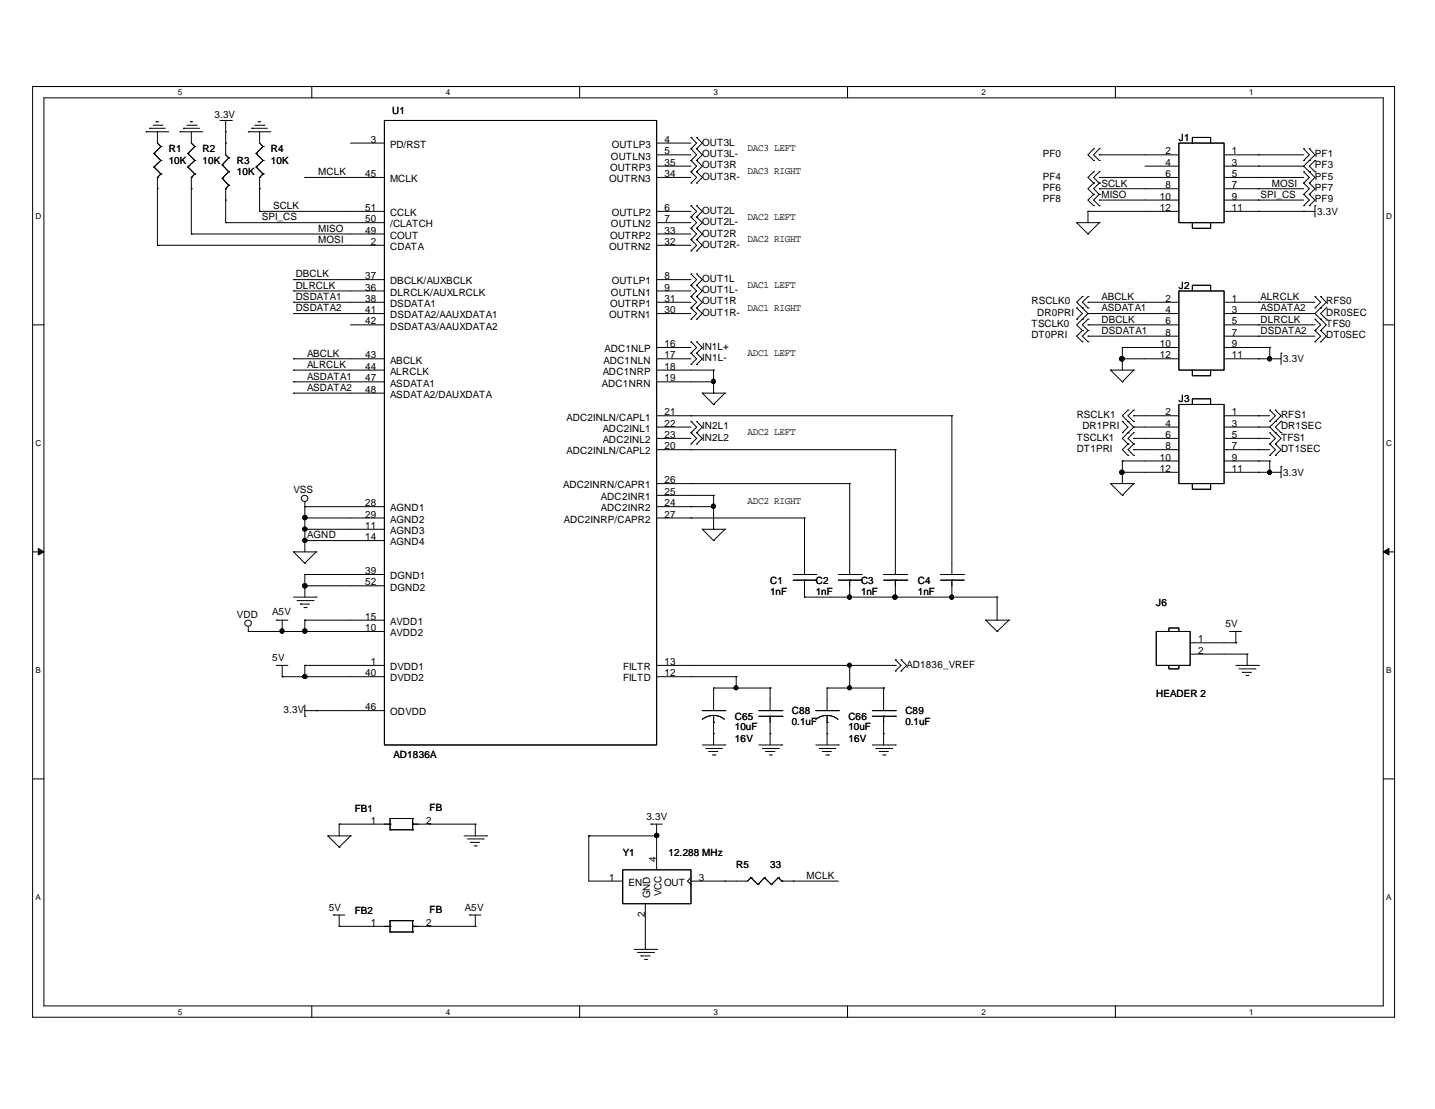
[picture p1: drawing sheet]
<svg xmlns="http://www.w3.org/2000/svg" width="279mm" height="216mm" viewBox="0 0 279 216" stroke-linecap="round" stroke-linejoin="round" font-family="sans-serif">
<g fill="none" stroke="#000" stroke-width=".19">
<path d="M6.3 16.8h265.2v181.2h-265.2zM8.6 19h260.7v176.8h-260.7zM60.7 16.8v2.2M112.9 16.8v2.2M165 16.8v2.2M217.2 16.8v2.2M28.4 25.7h.1M28.4 25.7h4.5M29.1 25h.1M29.1 25h3.1M29.8 24.4h1.7M30 29.9h.1"/>
<path d="M30 32.5h.1M30 29.9l1.3 1.3M30 32.5l1.3 1.4M30.4 23.7h.1M30.4 23.7h.5M30.6 36.7h.1M30.6 34.5h.1M30.6 25.7v2.2l.7 .6M30.6 34.5v13.3M31.3 28.5h.1M31.3 31.2h.1M31.3 33.9h.1"/>
<path d="M31.3 28.5l-1.3 1.4M31.3 31.2l-1.3 1.3M31.3 33.9l-.7 .6M31.5 24.4h.1M35.1 25.7h.1M35.1 25.7h4.4M35.7 25h.1M35.7 25h3.2M36.4 24.4h1.8M36.6 29.9h.1M36.6 32.5h.1M36.6 29.9l1.3 1.3"/>
<path d="M36.6 32.5l1.3 1.4M37.1 23.7h.1M37.1 23.7h.4M37.3 36.7h.1M37.3 34.5h.1M37.3 25.7v2.2l.6 .6M37.3 34.5v11.1M37.9 28.5h.1M37.9 31.2h.1M37.9 33.9h.1M37.9 28.5l-1.3 1.4M37.9 31.2l-1.3 1.3"/>
<path d="M37.9 33.9l-.6 .6M38.2 24.4h.1M42.8 23.5h2.2M43.3 32.1h.1M43.3 34.7h.1M43.3 32.1l1.2 1.3M43.3 34.7l1.2 1.4M43.9 38.9h.1M43.9 27.9h.1M43.9 25.7h.1M43.9 36.7h.1M43.9 23.5v6.6l.6 .6"/>
<path d="M43.9 36.7v6.6M44.5 30.7h.1M44.5 33.4h.1M44.5 36.1h.1M44.5 30.7l-1.2 1.4M44.5 33.4l-1.2 1.3M44.5 36.1l-.6 .6M45 23.5h.1M48.3 25.7h.1M48.3 25.7h4.4M49 25h.1M49 25h3.1"/>
<path d="M49.6 24.4h1.8M49.9 29.9h.1M49.9 32.5h.1M49.9 29.9l1.3 1.3M49.9 32.5l1.3 1.4M50.3 23.7h.1M50.3 23.7h.5M50.5 36.7h.1M50.5 34.5h.1M50.5 25.7v2.2l.7 .6M50.5 34.5v6.6M51.2 28.5h.1"/>
<path d="M51.2 31.2h.1M51.2 33.9h.1M51.2 28.5l-1.3 1.4M51.2 31.2l-1.3 1.3M51.2 33.9l-.7 .6M51.4 24.4h.1M59.4 34.5h.1M59.4 34.5h15.4M68.2 27.9h6.6M74.8 23.5h53v121.5h-53zM127.8 30.1h6.7M127.8 32.3h6.7"/>
<path d="M127.8 34.5h6.7M127.8 27.9h6.7M134.5 29h.1M134.5 26.8h.1M134.5 31.2h.1M134.5 33.4h.1M134.5 35.6h.1M134.5 26.8l1.1 1.1-1.1 1.1M134.5 29l1.1 1.1-1.1 1.1M134.5 31.2l1.1 1.1-1.1 1.1M134.5 33.4l1.1 1.1-1.1 1.1M135.6 29h.1"/>
<path d="M135.6 26.8h.1M135.6 31.2h.1M135.6 33.4h.1M135.6 35.6h.1M135.6 26.8l1.1 1.1-1.1 1.1M135.6 29l1.1 1.1-1.1 1.1M135.6 31.2l1.1 1.1-1.1 1.1M135.6 33.4l1.1 1.1-1.1 1.1M212.9 29h.1M212.9 31.2h.1M212.9 35.6h.1M212.9 37.8h.1"/>
<path d="M212.9 33.4h.1M212.9 29l-1.1 1.1 1.1 1.1M212.9 35.6l-1.1 1.1 1.1 1.1M212.9 33.4l-1.1 1.1 1.1 1.1M212.9 37.8l-1.1 1.1 1.1 1.1M214 30.1h.1M214 34.5h.1M214 36.7h.1M214 38.9h.1M214 29h.1M214 31.2h.1M214 35.6h.1"/>
<path d="M214 37.8h.1M214 33.4h.1M214 30.1h15.5M214 34.5h15.5M214 36.7h15.5M214 38.9h15.5M214 29l-1.1 1.1 1.1 1.1M214 35.6l-1.1 1.1 1.1 1.1M214 33.4l-1.1 1.1 1.1 1.1M214 37.8l-1.1 1.1 1.1 1.1M222.9 32.3h6.6M229.5 27.9h8.8v15.4h-8.8z"/>
<path d="M232.2 27.9v-1.1h3.5v1.1M238.3 30.1h15.5M238.3 32.3h15.5M238.3 34.5h15.5M238.3 36.7h15.5M238.3 38.9h15.5M245 30.1h.1M245 32.3h.1M245 34.5h.1M245 36.7h.1M245 38.9h.1M253.8 37.8h.1"/>
<path d="M253.8 35.6h.1M253.8 33.4h.1M253.8 31.2h.1M253.8 29h.1M253.8 32.3l2.2 2.2-1.1 1.1M253.8 35.6l1.1 1.1-1.1 1.1M253.8 33.4l1.1 1.1-1.1 1.1M253.8 29l1.1 1.1-1.1 1.1M253.8 37.8l1.1 1.1-1.1 1.1M254.9 31.2h.1M254.9 33.4h.1M254.9 37.8h.1"/>
<path d="M254.9 35.6h.1M254.9 29h.1M254.9 29l1.1 1.1-2.2 2.2M254.9 35.6l1.1 1.1-1.1 1.1M254.9 37.8l1.1 1.1-1.1 1.1M256 33.4h.1M256 31.2h.1M256 31.2l-1.1 1.1 1.1 1.1M30.6 47.8h.1M30.6 47.8h44.2M37.3 45.6h.1M37.3 45.6h37.5"/>
<path d="M43.9 43.3h.1M43.9 43.3h30.9M50.5 41.1h.1M50.5 41.1h24.3M57.1 56.6h.1M57.1 58.8h.1M57.1 54.4h.1M57.1 58.8h17.7M57.1 56.6h17.7M57.1 54.4h17.7M127.8 58.8h6.7M127.8 41.1h6.7"/>
<path d="M127.8 43.3h6.7M127.8 45.6h6.7M127.8 47.8h6.7M127.8 56.6h6.7M127.8 54.4h6.7M134.5 42.2h.1M134.5 40h.1M134.5 44.4h.1M134.5 46.7h.1M134.5 48.9h.1M134.5 55.5h.1M134.5 53.3h.1"/>
<path d="M134.5 57.7h.1M134.5 59.9h.1M134.5 40l1.1 1.1-1.1 1.1M134.5 42.2l1.1 1.1-1.1 1.1M134.5 44.4l1.1 1.2-1.1 1.1M134.5 46.7l1.1 1.1-1.1 1.1M134.5 53.3l1.1 1.1-1.1 1.1M134.5 55.5l1.1 1.1-1.1 1.1M134.5 57.7l1.1 1.1-1.1 1.1M134.5 59.9l1.1 1.1-1.1 1.1M135.6 42.2h.1M135.6 40h.1"/>
<path d="M135.6 44.4h.1M135.6 46.7h.1M135.6 48.9h.1M135.6 55.5h.1M135.6 53.3h.1M135.6 57.7h.1M135.6 59.9h.1M135.6 40l1.1 1.1-1.1 1.1M135.6 42.2l1.1 1.1-1.1 1.1M135.6 44.4l1.1 1.2-1.1 1.1M135.6 46.7l1.1 1.1-1.1 1.1M135.6 53.3l1.1 1.1-1.1 1.1"/>
<path d="M135.6 55.5l1.1 1.1-1.1 1.1M135.6 57.7l1.1 1.1-1.1 1.1M135.6 59.9l1.1 1.1-1.1 1.1M209.6 43.3h.1M209.6 59.9h.1M209.6 43.3h4.4M209.6 43.3l2.2 2.3M209.6 59.9l1.1 1.1-1.1 1.1M210.7 57.7h.1M210.7 59.9h.1M210.7 57.7l-1.1 1.1 2.2 2.2M211.8 58.8h.1"/>
<path d="M211.8 41.1h.1M211.8 45.6h.1M211.8 57.7h.1M211.8 59.9h.1M211.8 58.8h17.7M211.8 41.1h17.7M211.8 41.1v2.2M211.8 57.7l-1.1 1.1 1.1 1.1M212.9 40h.1M214 43.3h.1M214 40h.1M214 43.3l-2.2 2.3"/>
<path d="M229.5 56.6h8.8v15.5h-8.8zM232.2 56.6v-1.1h3.5v1.1M232.2 43.3v1.1h3.5v-1.1M238.3 58.8h17.7M238.3 41.1h17.7M245 58.8h.1M245 41.1h.1M253.8 41.1h.1M253.8 40h.1M254.9 40h.1M256 40h.1M256 59.9h.1"/>
<path d="M256 57.7h.1M256 40v2.2M256 57.7l1.1 1.1-1.1 1.1M257.1 59.9h.1M257.1 57.7h.1M257.1 57.7l1.1 1.1-2.2 2.2M258.2 59.9h.1M258.2 59.9l-1.1 1.1 1.1 1.1M6.3 63.2h2.3M57.1 69.8h.1M57.1 72.1h.1M57.1 74.3h.1"/>
<path d="M57.1 76.5h.1M57.1 61h.1M57.1 61h17.7M57.1 69.8h17.7M57.1 72.1h17.7M57.1 74.3h17.7M57.1 76.5h17.7M68.2 63.2h6.6M127.8 61h6.7M127.8 69.8h6.7M127.8 67.6h6.7M127.8 72.1h11.1"/>
<path d="M127.8 74.3h11.1M134.5 62.1h.1M134.5 68.7h.1M134.5 66.5h.1M134.5 71h.1M134.5 66.5l1.1 1.1-1.1 1.1M134.5 68.7l1.1 1.1-1.1 1.2M135.6 62.1h.1M135.6 68.7h.1M135.6 66.5h.1M135.6 71h.1M135.6 66.5l1.1 1.1-1.1 1.1"/>
<path d="M135.6 68.7l1.1 1.1-1.1 1.2M136.7 76.5h.1M136.7 76.5h4.4M136.7 76.5l2.2 2.2M138.9 72.1h.1M138.9 74.3h.1M138.9 76.5h.1M138.9 78.7h.1M138.9 72.1v4.4M141.1 76.5h.1M141.1 76.5l-2.2 2.2M209.6 62.1h.1"/>
<path d="M210.7 62.1h.1M210.7 64.3h.1M210.7 66.5h.1M210.7 64.3l-1.1 1.1 1.1 1.1M211.8 61h.1M211.8 63.2h.1M211.8 65.4h.1M211.8 64.3h.1M211.8 66.5h.1M211.8 62.1h.1M211.8 63.2h17.7M211.8 61h17.7"/>
<path d="M211.8 65.4h17.7M211.8 61l-2.2 2.2 1.1 1.1M211.8 64.3l-1.1 1.1 1.1 1.1M211.8 62.1l-1.1 1.1 1.1 1.1M216.2 72.1h.1M216.2 72.1h4.5M216.2 72.1l2.3 2.2M218.5 67.6h.1M218.5 69.8h.1M218.5 74.3h.1M218.5 69.8h11M218.5 67.6h11"/>
<path d="M218.5 67.6v4.5M219.6 79.8h.1M219.6 79.8l-1.1 1.1 1.1 1.1M220.7 72.1h.1M220.7 79.8h.1M220.7 72.1l-2.2 2.2M220.7 79.8l-1.1 1.1 1.1 1.1M229.5 78.7h8.8v15.4h-8.8zM232.2 72.1v1.1h3.5v-1.1M232.2 78.7v-1.1h3.5v1.1M238.3 63.2h17.7M238.3 61h17.7"/>
<path d="M238.3 65.4h17.7M238.3 69.8h11.1M238.3 67.6h8.9M245 61h.1M245 63.2h.1M245 65.4h.1M245 69.8h.1M245 67.6h.1M247.2 67.6h.1M247.2 69.8h.1M247.2 79.8h.1M247.2 67.6v2.2"/>
<path d="M247.2 79.8l1.1 1.1-1.1 1.1M248.3 79.8h.1M248.3 79.8l1.1 1.1-2.2 2.2M249.4 68.7h.1M249.4 68.7v2.3M256 64.3h.1M256 62.1h.1M256 66.5h.1M256 61l2.2 2.2-1.1 1.1M256 62.1l1.1 1.1-1.1 1.1M256 64.3l1.1 1.1-1.1 1.1M257.1 62.1h.1"/>
<path d="M257.1 64.3h.1M257.1 66.5h.1M257.1 64.3l1.1 1.1-1.1 1.1M258.2 62.1h.1M269.3 63.2h2.2M59.4 98.6h.1M59.4 97.7v9.7M59.4 98.6h15.4M127.8 80.9h57.5M127.8 83.1h6.7M127.8 85.3h6.7M127.8 87.5h46.5"/>
<path d="M127.8 98.6h11.1M127.8 94.1h37.6M127.8 96.4h11.1M134.5 80.9h.1M134.5 87.5h.1M134.5 94.1h.1M134.5 98.6h.1M134.5 84.2h.1M134.5 82h.1M134.5 86.4h.1M134.5 82l1.1 1.1-1.1 1.1M134.5 84.2l1.1 1.1-1.1 1.1"/>
<path d="M135.6 84.2h.1M135.6 82h.1M135.6 86.4h.1M135.6 82l1.1 1.1-1.1 1.1M135.6 84.2l1.1 1.1-1.1 1.1M138.9 96.4h.1M138.9 98.6h.1M138.9 96.4v6.6M165.4 94.1h.1M165.4 94.1v17.7M174.3 87.5h.1M174.3 87.5v24.3"/>
<path d="M185.3 80.9h.1M185.3 80.9v30.9M216.2 94.1h.1M216.2 94.1h4.5M216.2 94.1l2.3 2.3M218.5 89.7h.1M218.5 91.9h.1M218.5 96.4h.1M218.5 82h.1M218.5 84.2h.1M218.5 89.7v4.4M218.5 91.9h11"/>
<path d="M218.5 89.7h11M218.5 82l1.1 1.1-1.1 1.1M219.6 82h.1M219.6 84.2h.1M219.6 86.4h.1M219.6 88.6h.1M219.6 82l1.1 1.1M219.6 86.4l-1.1 1.1 1.1 1.1M220.7 80.9h.1M220.7 83.1h.1M220.7 85.3h.1M220.7 87.5h.1"/>
<path d="M220.7 94.1h.1M220.7 82h.1M220.7 86.4h.1M220.7 88.6h.1M220.7 84.2h.1M220.7 80.9h8.8M220.7 83.1h8.8M220.7 85.3h8.8M220.7 87.5h8.8M220.7 94.1l-2.2 2.3M220.7 83.1l-2.2 2.2 1.1 1.1M220.7 86.4l-1.1 1.1 1.1 1.1"/>
<path d="M220.7 84.2l-1.1 1.1 1.1 1.1M232.2 94.1v1.1h3.5v-1.1M238.3 80.9h8.9M238.3 83.1h8.9M238.3 85.3h8.9M238.3 87.5h8.9M238.3 91.9h11.1M238.3 89.7h8.9M245 80.9h.1M245 83.1h.1M245 85.3h.1M245 87.5h.1"/>
<path d="M245 91.9h.1M245 89.7h.1M247.2 89.7h.1M247.2 91.9h.1M247.2 88.6h.1M247.2 86.4h.1M247.2 84.2h.1M247.2 82h.1M247.2 89.7v2.2M247.2 83.1l2.2 2.2-1.1 1.1M247.2 86.4l1.1 1.1-1.1 1.1M247.2 84.2l1.1 1.1-1.1 1.1"/>
<path d="M248.3 82h.1M248.3 84.2h.1M248.3 88.6h.1M248.3 86.4h.1M248.3 86.4l1.1 1.1-1.1 1.1M249.4 90.8h.1M249.4 84.2h.1M249.4 82h.1M249.4 90.8v2.2M249.4 82l-1.1 1.1 1.1 1.1M6.3 107.4h2.3M57.1 107.4h.1"/>
<path d="M57.1 107.4h4.5M57.1 116.2h4.5M57.1 107.4l2.3 2.2M57.8 116.9h3.2M58.5 117.6h.1M58.5 117.6h1.8M59.2 118.3h.4M59.4 111.8h.1M59.4 114h.1M59.4 105.2h.1M59.4 100.8h.1M59.4 103h.1"/>
<path d="M59.4 109.6h.1M59.4 111.8h15.4M59.4 111.8v4.4M59.4 114h15.4M59.4 105.2h15.4M59.4 100.8h15.4M59.4 103h15.4M59.6 118.3h.1M61 116.9h.1M61.6 116.2h.1M61.6 107.4h.1M61.6 107.4l-2.2 2.2"/>
<path d="M127.8 100.8h28.8M134.5 100.8h.1M136.7 103h.1M136.7 103h4.4M136.7 103l2.2 2.2M138.9 103h.1M138.9 105.2h.1M141.1 103h.1M141.1 103l-2.2 2.2M154.4 111.8h4.4M154.4 112.9h4.4M156.6 100.8h.1"/>
<path d="M156.6 116.2h.1M156.6 112.9h.1M156.6 100.8v11M156.6 112.9v3.3M156.6 116.2h37.5M158.8 111.8h.1M158.8 112.9h.1M163.2 111.8h4.4M163.2 112.9h4.4M165.4 116.2h.1M165.4 112.9h.1M165.4 112.9v3.3"/>
<path d="M167.6 111.8h.1M167.6 112.9h.1M172 111.8h4.5M172 112.9h4.5M174.3 116.2h.1M174.3 112.9h.1M174.3 112.9v3.3M176.5 111.8h.1M176.5 112.9h.1M183.1 111.8h4.4M183.1 112.9h4.4M185.3 116.2h.1"/>
<path d="M185.3 112.9h.1M185.3 112.9v3.3M187.5 111.8h.1M187.5 112.9h.1M194.1 116.2h.1M194.1 116.2v4.5M269.3 107.4h2.2M48.3 122.9h.1M48.3 122.9h26.5M48.3 122v.9M53.8 129.5h.1M53.8 120.7h.1"/>
<path d="M53.8 120.7h2.2M53.8 129.5h2.2M54.9 122.9h.1M54.9 131.7h.1M54.9 131.7h19.9M54.9 120.7v2.2M54.9 129.5v2.2M59.4 122.9h.1M59.4 120.7h.1M59.4 131.7h.1M59.4 129.5h.1M59.4 139.4h.1"/>
<path d="M59.4 120.7v2.2M59.4 129.5v2.2M59.4 137.2v2.2M59.4 138.3h15.4M59.4 120.7h15.4M59.4 129.5h15.4M61.6 138.3h.1M127.8 131.7h15.5M127.8 129.5h46.5M136.7 138.3h4.4M138.9 133.9h.1M138.9 139.3l1.4 .3 .8 .4"/>
<path d="M138.9 139.3l-.9 .1-1.3 .6M138.9 133.9v4.4M138.9 139.3v5.7M138.9 133.9h11M141.1 138.3h.1M143.3 131.7h.1M143.3 133.9h.1M143.3 131.7v2.2M147.7 138.3h4.5M147.7 139.4h4.5M149.9 133.9h.1M149.9 139.4h.1"/>
<path d="M149.9 133.9v4.4M149.9 139.4v5.6M152.2 138.3h.1M152.2 139.4h.1M158.8 138.3h4.4M161 133.9h.1M161 139.3l1.4 .3 .8 .4M161 139.3l-.9 .1-1.3 .6M161 133.9v4.4M161 139.3v5.7M161 133.9h11M163.2 138.3h.1"/>
<path d="M165.4 133.9h.1M165.4 129.5h.1M165.4 129.5v4.4M169.8 138.3h4.5M169.8 139.4h4.5M172 133.9h.1M172 139.4h.1M172 133.9v4.4M172 139.4v5.6M174.3 129.5h.1M174.3 130.6h.1M174.3 128.4h.1"/>
<path d="M174.3 138.3h.1M174.3 139.4h.1M174.3 128.4l1.1 1.1-1.1 1.1M175.4 130.6h.1M175.4 128.4h.1M175.4 128.4l1.1 1.1-1.1 1.1M191.9 120.7h.1M191.9 120.7h4.5M191.9 120.7l2.2 2.2M194.1 122.9h.1M196.4 120.7h.1M196.4 120.7l-2.3 2.2"/>
<path d="M225.1 122.9h6.6v6.6h-6.6zM227.6 122.9v-.6h1.9v.6M227.6 129.5v.7h1.9v-.7M231.7 127.3h11.1M231.7 125.1h8.9M239.4 122.9h.1M239.4 122.9h2.3M240.6 125.1h.1M240.6 129.5h4.4M240.6 122.9v2.2M241.2 130.2h3.1M241.9 130.9h.1"/>
<path d="M241.9 130.9h1.8M242.6 131.5h.4M242.8 127.3h.1M242.8 129.5h.1M242.8 127.3v2.2M243 131.5h.1M244.3 130.2h.1M245 129.5h.1M6.3 151.6h2.3M75.9 159.3h.1M75.9 159.3h4.4M75.9 159.3v2.2"/>
<path d="M80.3 159.3h.1M80.3 159.3v2.2M136.7 145h4.4M137.4 145.7h3.1M138 146.3h.1M138 146.3h1.8M138.7 147h.5M138.9 142.8h.1M138.9 140.6h.1M139.2 147h.1M140.5 145.7h.1M141.1 145h.1"/>
<path d="M147.7 145h4.5M148.4 145.7h3.2M149.1 146.3h.1M149.1 146.3h1.8M149.8 147h.4M149.9 142.8h.1M150.2 147h.1M151.6 145.7h.1M152.2 145h.1M158.8 145h4.4M159.5 145.7h3.1M160.1 146.3h.1"/>
<path d="M160.1 146.3h1.8M160.8 147h.5M161 142.8h.1M161 140.6h.1M161.3 147h.1M162.6 145.7h.1M163.2 145h.1M169.8 145h4.5M170.5 145.7h3.2M171.2 146.3h.1M171.2 146.3h1.8M171.9 147h.4"/>
<path d="M172 142.8h.1M172.3 147h.1M173.7 145.7h.1M174.3 145h.1M269.3 151.6h2.2M63.8 162.7h.1M63.8 162.7h4.4M63.8 162.7l2.2 2.2M64.9 178.1h.1M64.9 178.1h2.2M66 160.4h.1M66 164.9h.1"/>
<path d="M66 160.4h9.9M66 160.4v2.3M66 178.1v2.2M68.2 162.7h.1M68.2 162.7l-2.2 2.2M75.9 161.5h.1M75.9 160.4h.1M75.9 179.2h.1M75.9 179.2v2.2M75.9 161.5h4.4M75.9 179.2h4.4M80.3 160.4h.1"/>
<path d="M80.3 161.5h.1M80.3 179.2h.1M80.3 160.4h12.2M80.3 179.2v2.2M83.7 160.4h.1M90.3 162.7h4.4M91 163.3h3.1M91.4 178.1h.1M91.4 178.1h2.2M91.6 164h.1M91.6 164h1.8M92.3 164.7h.4"/>
<path d="M92.5 160.4h.1M92.5 160.4v2.3M92.5 178.1v2.2M92.7 164.7h.1M94.1 163.3h.1M94.7 162.7h.1M114.6 162.7h.1M114.6 162.7v8.8h6.6M114.6 162.7h13.2M121.2 169.3h13.3v6.6h-13.3zM125.6 175.9v8.9M126.7 160.4h.1"/>
<path d="M126.7 160.4h2.2M127.8 162.7h.1M127.8 160.4v8.9M134.5 170.9l-.6 .6 .6 .7M141.1 171.5h.1M146.2 170.9h.1M146.2 170.9l-.7 .6h-11M146.2 170.9l1.4 1.3M147.6 172.2h.1M148.8 170.9h.1M148.8 170.9l-1.2 1.3M148.8 170.9l1.4 1.3"/>
<path d="M150.2 172.2h.1M151.6 170.9h.1M151.6 170.9l-1.4 1.3M151.6 170.9l.6 .6M152.2 171.5h.1M152.2 171.5h11M154.4 171.5h.1M60.7 195.8v2.2M66 180.3h.1M66 180.3h9.9M75.9 181.4h.1M75.9 180.3h.1"/>
<path d="M75.9 181.4h4.4M80.3 180.3h.1M80.3 181.4h.1M80.3 180.3h12.2M83.7 180.3h.1M92.5 180.3h.1M112.9 195.8v2.2M123.4 184.8h4.4M124.1 185.4h3.2M124.8 186.1h.1M124.8 186.1h1.8M125.5 186.8h.4"/>
<path d="M125.6 184.8h.1M125.9 186.8h.1M127.3 185.4h.1M127.8 184.8h.1M165 195.8v2.2M217.2 195.8v2.2"/>
<circle cx="59.3" cy="97" r=".62"/>
<circle cx="48.3" cy="121.3" r=".62"/>
</g>
<g fill="#000" stroke="#000" stroke-width=".19">
<path d="M7.5 106.8l1.1 .6-1.1 .6z" fill-rule="evenodd"/>
<path d="M269.3 107.4l1.1-.6v1.2z" fill-rule="evenodd"/>
<circle cx="138.9" cy="74.3" r=".4"/>
<circle cx="218.4" cy="69.9" r=".43"/>
<circle cx="247.2" cy="69.9" r=".4"/>
<circle cx="138.9" cy="98.6" r=".4"/>
<circle cx="218.4" cy="91.9" r=".43"/>
<circle cx="247.2" cy="91.9" r=".4"/>
<circle cx="59.3" cy="114" r=".43"/>
<circle cx="59.3" cy="100.8" r=".43"/>
<circle cx="59.4" cy="103" r=".41"/>
<circle cx="59.4" cy="105.2" r=".41"/>
<circle cx="165.4" cy="116.2" r=".4"/>
<circle cx="174.2" cy="116.2" r=".43"/>
<circle cx="185.3" cy="116.2" r=".4"/>
<circle cx="54.9" cy="122.9" r=".4"/>
<circle cx="59.3" cy="122.9" r=".43"/>
<circle cx="59.4" cy="131.7" r=".41"/>
<circle cx="143.3" cy="133.9" r=".38"/>
<circle cx="165.4" cy="133.9" r=".38"/>
<circle cx="165.4" cy="129.5" r=".38"/>
<circle cx="127.8" cy="162.6" r=".43"/>
</g>
<g font-size="1.9">
<text x="41.7" y="23">3.3V</text>
<text x="76.4" y="22.2">U1</text>
<text x="32.9" y="29.6">R1</text>
<text x="39.5" y="29.6">R2</text>
<text x="52.7" y="29.6">R4</text>
<text x="72.2" y="27.8">3</text>
<text x="75.9" y="28.8">PD/RST</text>
<text x="119.1" y="28.8">OUTLP3</text>
<text x="129.4" y="27.8">4</text>
<text x="136.7" y="28.4">OUT3L</text>
<text x="145.5" y="29.5">DAC3 LEFT</text>
<text x="229.5" y="27.4">J1</text>
<text x="32.9" y="31.9">10K</text>
<text x="39.5" y="31.9">10K</text>
<text x="46.1" y="31.9">R3</text>
<text x="46.1" y="34.1">10K</text>
<text x="52.7" y="31.9">10K</text>
<text x="62" y="34.1">MCLK</text>
<text x="71.1" y="34.5">45</text>
<text x="75.9" y="35.5">MCLK</text>
<text x="118.6" y="35.5">OUTRN3</text>
<text x="118.8" y="33.3">OUTRP3</text>
<text x="119" y="31.1">OUTLN3</text>
<text x="129.4" y="32.3">35</text>
<text x="129.4" y="34.5">34</text>
<text x="129.4" y="30.1">5</text>
<text x="136.7" y="30.6">OUT3L-</text>
<text x="136.7" y="32.8">OUT3R</text>
<text x="136.7" y="35">OUT3R-</text>
<text x="145.5" y="34">DAC3 RIGHT</text>
<text x="203" y="30.6">PF0</text>
<text x="203" y="35">PF4</text>
<text x="226.9" y="30.1">2</text>
<text x="226.9" y="32.3">4</text>
<text x="226.9" y="34.5">6</text>
<text x="239.9" y="30.1">1</text>
<text x="239.9" y="32.3">3</text>
<text x="239.9" y="34.5">5</text>
<text x="256" y="32.8">PF3</text>
<text x="256" y="35">PF5</text>
<text x="256" y="30.6">PF1</text>
<text x="53.2" y="40.7">SCLK</text>
<text x="71.1" y="41.1">51</text>
<text x="129.4" y="41.1">6</text>
<text x="136.7" y="41.6">OUT2L</text>
<text x="203" y="37.2">PF6</text>
<text x="203" y="39.4">PF8</text>
<text x="214.5" y="36.3">SCLK</text>
<text x="214.5" y="38.5">MISO</text>
<text x="225.8" y="38.9">10</text>
<text x="225.8" y="41.1">12</text>
<text x="226.9" y="36.7">8</text>
<text x="239.9" y="36.7">7</text>
<text x="239.9" y="38.9">9</text>
<text x="239.9" y="41.1">11</text>
<text x="245.4" y="38.5">SPI_CS</text>
<text x="247.6" y="36.3">MOSI</text>
<text x="256" y="37.2">PF7</text>
<text x="256" y="39.4">PF9</text>
<text x="256.5" y="41.8">3.3V</text>
<text x="51" y="42.9">SPI_CS</text>
<text x="62" y="45.1">MISO</text>
<text x="62" y="47.3">MOSI</text>
<text x="71.1" y="43.3">50</text>
<text x="71.1" y="45.5">49</text>
<text x="72.2" y="47.7">2</text>
<text x="75.9" y="42.1">CCLK</text>
<text x="75.9" y="44.3">/CLATCH</text>
<text x="75.9" y="46.5">COUT</text>
<text x="118.8" y="46.5">OUTRP2</text>
<text x="119" y="44.3">OUTLN2</text>
<text x="119.1" y="42.1">OUTLP2</text>
<text x="129.4" y="45.5">33</text>
<text x="129.4" y="47.7">32</text>
<text x="129.4" y="43.3">7</text>
<text x="136.7" y="43.8">OUT2L-</text>
<text x="136.7" y="46.1">OUT2R</text>
<text x="145.5" y="42.8">DAC2 LEFT</text>
<text x="145.5" y="47.2">DAC2 RIGHT</text>
<text x="75.9" y="48.7">CDATA</text>
<text x="118.6" y="48.7">OUTRN2</text>
<text x="136.7" y="48.3">OUT2R-</text>
<text x="57.6" y="56.2">DLRCLK</text>
<text x="57.6" y="58.4">DSDATA1</text>
<text x="57.6" y="54">DBCLK</text>
<text x="71.1" y="54.4">37</text>
<text x="71.1" y="56.6">36</text>
<text x="71.1" y="58.8">38</text>
<text x="75.9" y="55.4">DBCLK/AUXBCLK</text>
<text x="75.9" y="57.6">DLRCLK/AUXLRCLK</text>
<text x="75.9" y="59.8">DSDATA1</text>
<text x="118.8" y="59.8">OUTRP1</text>
<text x="119" y="57.6">OUTLN1</text>
<text x="119.1" y="55.4">OUTLP1</text>
<text x="129.4" y="58.8">31</text>
<text x="129.4" y="54.4">8</text>
<text x="129.4" y="56.6">9</text>
<text x="136.7" y="54.9">OUT1L</text>
<text x="136.7" y="57.1">OUT1L-</text>
<text x="136.7" y="59.3">OUT1R</text>
<text x="145.5" y="56">DAC1 LEFT</text>
<text x="200.8" y="59.3">RSCLK0</text>
<text x="214.5" y="58.4">ABCLK</text>
<text x="226.9" y="58.8">2</text>
<text x="229.5" y="56.2">J2</text>
<text x="239.9" y="58.8">1</text>
<text x="245.4" y="58.4">ALRCLK</text>
<text x="258.2" y="59.3">RFS0</text>
<text x="57.6" y="60.6">DSDATA2</text>
<text x="71.1" y="61">41</text>
<text x="71.1" y="63.2">42</text>
<text x="75.9" y="62">DSDATA2/AAUXDATA1</text>
<text x="75.9" y="64.2">DSDATA3/AAUXDATA2</text>
<text x="118.6" y="62">OUTRN1</text>
<text x="129.4" y="61">30</text>
<text x="136.7" y="61.5">OUT1R-</text>
<text x="145.5" y="60.5">DAC1 RIGHT</text>
<text x="200.8" y="65.9">DT0PRI</text>
<text x="200.8" y="63.7">TSCLK0</text>
<text x="201.9" y="61.5">DR0PRI</text>
<text x="214.5" y="60.6">ASDATA1</text>
<text x="214.5" y="62.8">DBCLK</text>
<text x="214.5" y="65">DSDATA1</text>
<text x="226.9" y="61">4</text>
<text x="226.9" y="63.2">6</text>
<text x="226.9" y="65.4">8</text>
<text x="239.9" y="61">3</text>
<text x="239.9" y="63.2">5</text>
<text x="239.9" y="65.4">7</text>
<text x="245.4" y="60.6">ASDATA2</text>
<text x="245.4" y="62.8">DLRCLK</text>
<text x="245.4" y="65">DSDATA2</text>
<text x="258.2" y="61.5">DR0SEC</text>
<text x="258.2" y="63.7">TFS0</text>
<text x="258.2" y="65.9">DT0SEC</text>
<text x="59.8" y="69.4">ABCLK</text>
<text x="59.8" y="71.6">ALRCLK</text>
<text x="71.1" y="69.8">43</text>
<text x="71.1" y="72">44</text>
<text x="75.9" y="70.8">ABCLK</text>
<text x="117.5" y="70.8">ADC1NLN</text>
<text x="117.7" y="68.6">ADC1NLP</text>
<text x="129.4" y="67.6">16</text>
<text x="129.4" y="69.8">17</text>
<text x="129.4" y="72">18</text>
<text x="136.7" y="68.2">IN1L+</text>
<text x="136.7" y="70.4">IN1L-</text>
<text x="145.5" y="69.3">ADC1 LEFT</text>
<text x="225.8" y="67.6">10</text>
<text x="225.8" y="69.8">12</text>
<text x="239.9" y="67.6">9</text>
<text x="239.9" y="69.8">11</text>
<text x="249.9" y="70.5">3.3V</text>
<text x="59.8" y="73.9">ASDATA1</text>
<text x="59.8" y="76.1">ASDATA2</text>
<text x="71.1" y="74.3">47</text>
<text x="71.1" y="76.5">48</text>
<text x="75.9" y="73">ALRCLK</text>
<text x="75.9" y="75.3">ASDATA1</text>
<text x="75.9" y="77.5">ASDATA2/DAUXDATA</text>
<text x="117.2" y="75.3">ADC1NRN</text>
<text x="117.3" y="73">ADC1NRP</text>
<text x="129.4" y="74.3">19</text>
<text x="110.3" y="81.9">ADC2INLN/CAPL1</text>
<text x="129.4" y="83.1">22</text>
<text x="129.4" y="80.9">21</text>
<text x="136.7" y="83.6">IN2L1</text>
<text x="209.6" y="81.4">RSCLK1</text>
<text x="210.7" y="83.6">DR1PRI</text>
<text x="226.9" y="80.9">2</text>
<text x="226.9" y="83.1">4</text>
<text x="229.5" y="78.3">J3</text>
<text x="239.9" y="80.9">1</text>
<text x="239.9" y="83.1">3</text>
<text x="249.4" y="83.6">DR1SEC</text>
<text x="249.4" y="81.4">RFS1</text>
<text x="110.3" y="88.5">ADC2INLN/CAPL2</text>
<text x="117.3" y="84.1">ADC2INL1</text>
<text x="117.3" y="86.3">ADC2INL2</text>
<text x="129.4" y="85.3">23</text>
<text x="129.4" y="87.5">20</text>
<text x="136.7" y="85.8">IN2L2</text>
<text x="145.5" y="84.8">ADC2 LEFT</text>
<text x="209.6" y="88">DT1PRI</text>
<text x="209.6" y="85.8">TSCLK1</text>
<text x="225.8" y="89.7">10</text>
<text x="226.9" y="85.3">6</text>
<text x="226.9" y="87.5">8</text>
<text x="239.9" y="85.3">5</text>
<text x="239.9" y="87.5">7</text>
<text x="239.9" y="89.7">9</text>
<text x="249.4" y="88">DT1SEC</text>
<text x="249.4" y="85.8">TFS1</text>
<text x="57.1" y="95.9">VSS</text>
<text x="109.6" y="95.1">ADC2INRN/CAPR1</text>
<text x="129.4" y="94.1">26</text>
<text x="225.8" y="91.9">12</text>
<text x="239.9" y="91.9">11</text>
<text x="249.9" y="92.6">3.3V</text>
<text x="71.1" y="98.6">28</text>
<text x="71.1" y="100.8">29</text>
<text x="75.9" y="99.6">AGND1</text>
<text x="75.9" y="101.8">AGND2</text>
<text x="109.8" y="101.8">ADC2INRP/CAPR2</text>
<text x="117" y="97.4">ADC2INR1</text>
<text x="117" y="99.6">ADC2INR2</text>
<text x="129.4" y="96.4">25</text>
<text x="129.4" y="98.6">24</text>
<text x="129.4" y="100.8">27</text>
<text x="145.5" y="98">ADC2 RIGHT</text>
<text x="59.8" y="104.8">AGND</text>
<text x="71.1" y="103">11</text>
<text x="71.1" y="105.2">14</text>
<text x="75.9" y="104">AGND3</text>
<text x="75.9" y="106.2">AGND4</text>
<text x="71.1" y="111.8">39</text>
<text x="71.1" y="114">52</text>
<text x="75.9" y="112.8">DGND1</text>
<text x="149.9" y="113.6">C1</text>
<text x="158.8" y="113.6">C2</text>
<text x="167.6" y="113.6">C3</text>
<text x="178.7" y="113.6">C4</text>
<text x="53" y="119.8">A5V</text>
<text x="75.9" y="115">DGND2</text>
<text x="149.9" y="115.8">1nF</text>
<text x="158.8" y="115.8">1nF</text>
<text x="167.6" y="115.8">1nF</text>
<text x="178.7" y="115.8">1nF</text>
<text x="225.1" y="118">J6</text>
<text x="46.1" y="120.3">VDD</text>
<text x="71.1" y="120.6">15</text>
<text x="71.1" y="122.9">10</text>
<text x="75.9" y="121.7">AVDD1</text>
<text x="75.9" y="123.9">AVDD2</text>
<text x="233.3" y="125.1">1</text>
<text x="238.6" y="122">5V</text>
<text x="53" y="128.7">5V</text>
<text x="71.1" y="131.7">40</text>
<text x="72.2" y="129.5">1</text>
<text x="75.9" y="130.5">DVDD1</text>
<text x="121.3" y="130.5">FILTR</text>
<text x="129.4" y="129.5">13</text>
<text x="129.4" y="131.7">12</text>
<text x="176.5" y="130">AD1836_VREF</text>
<text x="233.3" y="127.3">2</text>
<text x="75.9" y="132.7">DVDD2</text>
<text x="121.3" y="132.7">FILTD</text>
<text x="225.1" y="135.7">HEADER 2</text>
<text x="55.2" y="138.9">3.3V</text>
<text x="71.1" y="138.3">46</text>
<text x="75.9" y="139.3">ODVDD</text>
<text x="143.1" y="140.1">C65</text>
<text x="143.1" y="142.2">10uF</text>
<text x="154.2" y="139">C88</text>
<text x="154.2" y="141.2">0.1uF</text>
<text x="165.2" y="140.1">C66</text>
<text x="165.2" y="142.2">10uF</text>
<text x="176.3" y="139">C89</text>
<text x="176.3" y="141.2">0.1uF</text>
<text x="76.6" y="147.7">AD1836A</text>
<text x="143.1" y="144.4">16V</text>
<text x="165.2" y="144.4">16V</text>
<text x="69.1" y="158.1">FB1</text>
<text x="72.2" y="160.4">1</text>
<text x="83" y="160.4">2</text>
<text x="83.7" y="157.8">FB</text>
<text x="125.9" y="159.6">3.3V</text>
<text x="121.2" y="166.7">Y1</text>
<text x="127.8" y="167.8" transform="rotate(-90 127.8 167.8)">4</text>
<text x="130.1" y="166.7">12.288 MHz</text>
<text x="118.6" y="171.4">1</text>
<text x="122.3" y="172.5">EN</text>
<text x="129.3" y="172.5">OUT</text>
<text x="136.1" y="171.4">3</text>
<text x="143.3" y="168.9">R5</text>
<text x="149.9" y="168.9">33</text>
<text x="157.1" y="171.1">MCLK</text>
<text x="64" y="177.3">5V</text>
<text x="69.1" y="178">FB2</text>
<text x="83.7" y="177.7">FB</text>
<text x="90.5" y="177.3">A5V</text>
<text x="125.6" y="178.6" transform="rotate(-90 125.6 178.6)">2</text>
<text x="126.6" y="174.8" transform="rotate(-90 126.6 174.8)">GND</text>
<text x="128.8" y="174.4" transform="rotate(-90 128.8 174.4)">VCC</text>
<text x="72.2" y="180.3">1</text>
<text x="83" y="180.3">2</text>
</g>
<g font-size="1.6">
<text x="34.6" y="18.5">5</text>
<text x="86.8" y="18.5">4</text>
<text x="138.9" y="18.5">3</text>
<text x="191.1" y="18.5">2</text>
<text x="243.2" y="18.5">1</text>
<text x="6.9" y="42.6">D</text>
<text x="269.9" y="42.6">D</text>
<text x="6.9" y="86.8">C</text>
<text x="269.9" y="86.8">C</text>
<text x="6.9" y="131">B</text>
<text x="269.9" y="131">B</text>
<text x="6.9" y="175.2">A</text>
<text x="269.9" y="175.2">A</text>
<text x="34.6" y="197.5">5</text>
<text x="86.8" y="197.5">4</text>
<text x="138.9" y="197.5">3</text>
<text x="191.1" y="197.5">2</text>
<text x="243.2" y="197.5">1</text>
</g>
</svg>
